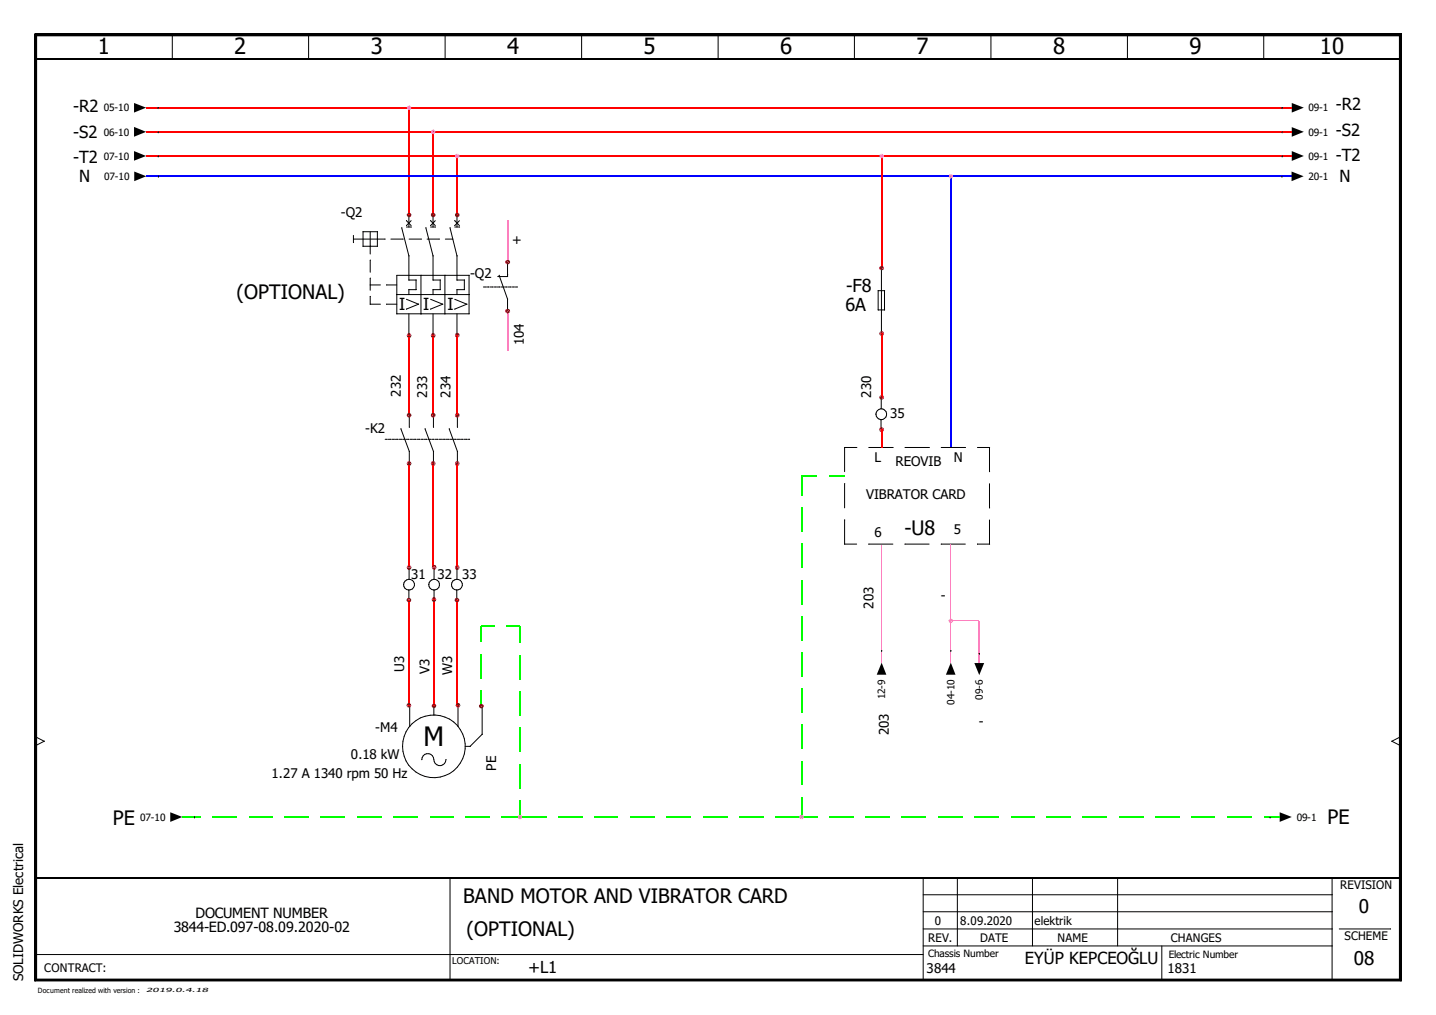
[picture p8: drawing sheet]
<svg xmlns="http://www.w3.org/2000/svg" width="297mm" height="210mm" viewBox="0 0 297 210" stroke-linecap="round" stroke-linejoin="round" font-family="sans-serif">
<path d="M0 0h297v209.9h-297z" fill="none" stroke="#fff" stroke-width=".21"/>
<g fill="none" stroke="#000" stroke-width=".21">
<path d="M7.2 7l.4 .4zM7.2 7h282.6zM7.2 7v195.9zM7.2 7h282.6v195.9h-282.6zM7.6 7.4h281.9zM7.6 7.4v195.1zM7.6 7.4h281.9v195.1h-281.9zM35.7 7.2l-.1 4.9M63.9 7.2l-.1 4.9M92.1 7.2v4.9M120.4 7.2l-.1 4.9M148.6 7.2l-.1 4.9"/>
<path d="M176.8 7.2l-.1 4.9M205 7.2v4.9M233.3 7.2l-.1 4.9M261.4 7.2v4.9M289.5 7.4v195.1zM289.8 7l-.3 .4zM289.8 7v195.9zM32.7 22.3h.1M32.7 27.3h.1M32.7 32.3h.1M32.8 36.4h.1M265.2 36.4h.1"/>
<path d="M265.2 22.3h.1M265.2 32.3h.1M265.2 27.3h.1M73.1 49.4h6.6M73.1 48.7v1.5M76.6 47.9v4.6M76.6 58.9h2.1M76.6 53.8v2.5M76.6 57.5v2.5M78.1 47.9v3M78.1 47.9h-3v3h3M80 58.9h2.1"/>
<path d="M80.9 49.4h2.5M83.1 47.1l1.5 5.8M84.1 46.9h1M84.1 45.6l.9 1.1M84.6 44.4v2.5M84.6 52.9v5h1.5M84.6 52.9h.1M84.6 44.4h.1M84.6 49.4h2.6M85 45.6l-.9 1.1M86.1 57.9v2M86.1 59.9h-1.5v1"/>
<path d="M87.1 56.9v8M88.1 47.1l1.5 5.8M88.3 49.4h2.6M89.1 46.9h1M89.1 45.6l.9 1.1M89.6 52.9h.1M89.6 52.9v5h1.5M89.6 44.4v2.5M90 45.6l-.9 1.1M91.1 57.9v2M91.1 59.9h-1.5v1M92 56.9v8"/>
<path d="M92.1 49.4h1.6M93.1 47.1l1.4 5.8M94.1 46.9h1M94.1 45.6l.9 1.1M94.5 52.9v5h1.6M94.5 52.9h.1M94.6 44.4l-.1 2.5M95 45.6l-.9 1.1M96.1 57.9v2M96.1 59.9h-1.6v1M97 56.9v8M97.1 56.9h-15v8h15"/>
<path d="M100 59.4h.4M100.6 59.4h.5M101.3 59.4h.6M102.1 59.4h.6M102.9 59.4h.5M103 57.2h2M103.2 56.9h.1M103.2 56.9l1.8 4.9M103.6 59.4h.5M104.3 59.4h.6M105 54.4v2.8M105 56.8h.1"/>
<path d="M105.1 59.4h.5M105.8 59.4h.6M106.6 59.4h.4M182.3 55.4l.1 13.4M76.6 61.3v1.6h2.1M80 62.9h2.1M82.1 60.9h15M84.1 61.9l2.5 1M84.6 64.9v4.5M84.6 69.4h.1M86.6 62.9h.1M86.6 62.9l-2.5 1"/>
<path d="M89.1 61.9l2.5 1M89.6 64.9v4.5M91.6 62.9h.1M91.6 62.9l-2.5 1M94.1 61.9l2.5 1M94.5 64.9l.1 4.5M96.6 62.9h.1M96.6 62.9l-2.5 1M105 61.8v2.5M105 61.8h.1M183 60.1v4M183 60.1h-1.4v4h1.4"/>
<path d="M79.7 90.8h.4M80.3 90.8h.5M81 90.8h.6M81.8 90.8h.5M82.5 90.8h.6M82.9 88.7l1.8 4.6M82.9 88.7h.1M83.3 90.8h.5M84 90.8h.6M84.7 85.9v2.4M84.7 93.3v2.5M84.7 93.3h.1"/>
<path d="M84.8 90.8h.5M85.5 90.8h.6M86.3 90.8h.5M87 90.8h.5M87.8 90.8h.5M88 88.7l1.7 4.6M88.5 90.8h.6M89.3 90.8h.5M89.7 93.3h.1M89.7 85.9v2.4M89.7 93.3v2.5M90 90.8h.5"/>
<path d="M90.8 90.8h.5M91.5 90.8h.6M92.2 90.8h.6M93 88.7l1.6 4.6M93 90.8h.6M93.8 90.8h.5M94.5 90.8h.5M94.6 93.3h.1M94.6 88.3h.1M94.6 85.9v2.4M94.6 93.3v2.5M95.2 90.8h.6"/>
<path d="M96 90.8h.6M96.7 90.8h.5M177.2 92.5h-2.5v5M179.7 92.5h5M181.2 85.6h.1M182.3 86.8l-.1 1.8M182.3 82.2v2.3M187.2 92.5h5M194.7 92.5h5M202.2 92.5h2.5M204.7 92.5v5M84.7 117.5l-.1 2.3"/>
<path d="M89.8 117.5v2.3M94.6 117.5l-.1 2.3M174.7 107.5v5h2.5M174.7 100v5M179.7 112.5h5M187.2 112.5h5M194.7 112.5h5M202.2 112.5h2.5M204.7 100v5M204.7 107.5v5M83.5 120.9h.1M84.6 122v1.9"/>
<path d="M84.6 122h.1M88.7 120.9h.1M89.8 122v1.9M93.4 120.9h.1M94.5 122v1.9M182.4 134.5h.1M196.7 134.5h.1M202.6 135.1h.1M7.4 152.4l1.7 .9M9.1 153.3l-1.7 .9M9.1 153.3h.1M83.3 154.3h.1"/>
<path d="M84.7 145.9l.1 4.3M87.3 157.1a1.21 1.21 0 0 1 1-1.3 1.21 1.21 0 0 1 1.4 .9l.1 .8a1.27 1.27 0 0 0 1.4 .8 1.27 1.27 0 0 0 1.1-1.2M89.7 145.9l.1 2M94.7 145.9l.1 4.3M96.2 154.3h1.1M99.7 151.8l-2.5 2.5M99.7 151.8h.1M99.7 145.9v5.9M99.7 145.9h.1M287.9 153.3l1.8 .9M287.9 153.3h.1M289.6 152.4l-1.7 .9"/>
<path d="M40.2 169h.1M262.7 169h.1M7.4 197.4h183.6M93.1 181.5v21.2M191 195.6h84.6M191 192.1h84.6M191 188.6h84.6M191 185h84.6M191 181.5v21.2M198.1 181.5l-.1 14.1M213.6 181.5v14.1M231.2 181.5v14.1"/>
<path d="M240.3 195.6l.1 7.1M275.6 181.5l-.1 21.2M277 192.1h10.7M7.2 202.9h282.6zM7.6 202.5l-.4 .4zM7.6 202.5h281.9zM289.5 202.5l.3 .4z"/>
<circle cx="182.3" cy="85.7" r="1.11"/>
<circle cx="84.6" cy="120.9" r="1.12"/>
<circle cx="89.8" cy="120.9" r="1.11"/>
<circle cx="94.5" cy="120.9" r="1.12"/>
<circle cx="89.8" cy="154.3" r="6.5"/>
</g>
<path d="M7.2 7.2h282.6M7.2 202.7h282.6" fill="none" stroke="#000" stroke-width=".38"/>
<g fill="#000">
<path d="M7.2 7l.4 .4zM289.8 7l-.3 .4zM27.7 21.3l2.5 1-2.5 1zM27.7 26.2l2.5 1.1-2.5 1zM27.7 31.2l2.5 1.1-2.5 .9zM27.8 35.5l2.5 .9-2.5 1.1zM267.2 35.5l2.5 .9-2.5 1.1zM267.2 21.3l2.5 1-2.5 1zM267.2 31.2l2.5 1.1-2.5 1zM267.2 26.3l2.5 1-2.5 1zM182.4 137l.9 2.5h-1.9zM196.7 137l1 2.5h-2z"/>
<path d="M201.5 137.1h2.1l-1 2.5zM35.2 168l2.5 1-2.5 1zM264.7 168l2.5 1-2.5 1zM7.6 202.5l-.4 .4zM289.5 202.5l.3 .4z"/>
</g>
<path d="M7.4 7v195.9M7.4 12.1h282.2M289.6 7v195.9M7.4 181.5h282.2" fill="none" stroke="#000" stroke-width=".34"/>
<g fill="none" stroke="#f00" stroke-width=".25">
<path d="M30.2 22.3h237M30.2 27.3h237M30.2 32.3h237M84.6 22.4v22M89.6 27.2v17.2M94.6 32.2v12.2M182.4 32.4v23.1M84.6 69.4v16.5M89.6 69.4v16.5M94.6 69.3v16.6M182.4 69v13.2M84.6 95.8v21.5"/>
<path d="M89.6 95.8v21.5M94.6 95.8v21.5M84.6 124.1v21.8M89.8 124v22M94.5 124.1v21.8"/>
</g>
<g fill="none" stroke="#0f0" stroke-width=".25">
<path d="M169 98.3h-3.2v4.2M171.5 98.3h3.3M165.8 105v5M165.8 112.5v5M165.8 120v5M99.6 135.3v5M102.3 129.5h-2.7v3.3M104.8 129.5h2.8M165.8 127.4v5M165.8 134.9v5M99.6 142.8v3.2M165.8 142.4v5"/>
<path d="M165.8 149.9v5M165.8 157.4v4.9M37.7 169h3.7M43.9 169h5M51.4 169h5M58.9 169h5M66.4 169h5M73.9 169h5M81.4 169h5M88.9 169h4.9M96.3 169h5M103.8 169h9.2"/>
<path d="M115.5 169h5M123 169h4.9M130.4 169h5M137.9 169h5M145.4 169h5M152.9 169h5M160.4 169h8.7M165.8 164.8v4.2M171.6 169h5M179.1 169h5M186.6 169h5M194.1 169h4.9"/>
<path d="M201.5 169h5M209 169h5M216.5 169h5M224 169h5M231.5 169h5M239 169h5M246.5 169h4.9M253.9 169h5M261.4 169h3.3"/>
</g>
<path d="M107.5 129.5v3.6M107.5 135.6v4.9M107.5 143v5M107.5 150.5v5M107.5 158v5M107.5 165.5v3.5" fill="none" stroke="#0f0" stroke-width=".21"/>
<path d="M30.3 36.4h236.9M196.7 36.3v56.4" fill="none" stroke="#00f" stroke-width=".25"/>
<path d="M105 45.7v8.5M105 64.3v8.3M182.4 112.6v24.4M196.7 112.6v24.4M196.6 128.4h6l-.1 8.6" fill="none" stroke="#ff7fbf" stroke-width=".21"/>
<path d="M182.3 88.8v3.7" fill="none" stroke="#f00" stroke-width=".21"/>
<g fill="#ff7fdf">
<path d="M196.7 128.4l.3-.3 .2 .3z"/>
<path d="M196.7 127.9l.3 .2-.3 .3z"/>
<path d="M196.3 128.1l.4-.2v.5z"/>
<path d="M196.3 128.1l.3 .3h-.4z"/>
<path d="M196.2 128.4h.4l-.3 .3z"/>
<path d="M196.6 128.4l.1 .5-.4-.2z"/>
<path d="M196.7 128.4l.3 .3-.3 .2z"/>
<path d="M196.7 128.4h.5l-.2 .3z"/>
<path d="M196.7 36.4l.3-.3 .2 .3z"/>
<path d="M196.7 36l.3 .1-.3 .3z"/>
<path d="M196.3 36.1l.4-.1v.4z"/>
<path d="M196.3 36.1l.3 .3h-.4z"/>
<path d="M196.2 36.4l.4 .1-.3 .3z"/>
<path d="M196.6 36.5l.1 .5-.4-.2z"/>
<path d="M196.7 36.5l.3 .3-.3 .2z"/>
<path d="M196.7 36.4h.5l-.2 .4z"/>
</g>
<g fill="#a50000">
<path d="M182.7 81.8l.2 .4h-.5z"/>
<path d="M182.4 81.7l.3 .1-.3 .4z"/>
<path d="M182 81.8l.4-.1v.5z"/>
<path d="M182 81.8l.3 .4h-.4z"/>
<path d="M181.9 82.2l.4 .1-.3 .2z"/>
<path d="M182.3 82.3l.1 .4-.4-.2z"/>
<path d="M182.4 82.3l.3 .2-.3 .2z"/>
<path d="M182.4 82.2h.5l-.2 .3z"/>
<path d="M182.4 68.9l.3-.3 .2 .4z"/>
<path d="M182.4 68.5l.3 .1-.3 .3z"/>
<path d="M182 68.6l.4-.1v.4z"/>
<path d="M182 68.6l.3 .4h-.4z"/>
<path d="M181.9 69h.4l-.3 .3z"/>
<path d="M182.3 69l.1 .5-.4-.2z"/>
<path d="M182.4 69l.3 .3-.3 .2z"/>
<path d="M182.4 69h.5l-.2 .3z"/>
<path d="M182.7 55.1l.2 .4h-.5z"/>
<path d="M182.4 54.9l.3 .2-.3 .3z"/>
<path d="M182 55.1l.4-.2-.1 .5z"/>
<path d="M182 55.1l.3 .4h-.4z"/>
<path d="M181.9 55.5h.4l-.3 .3z"/>
<path d="M182.3 55.5l.1 .4-.4-.1z"/>
<path d="M182.4 55.5l.3 .3-.3 .1z"/>
<path d="M182.4 55.5h.5l-.2 .3z"/>
</g>
<g fill="#ff7fdf">
<path d="M182.4 32.2l.3-.3 .2 .4z"/>
<path d="M182.4 31.7l.3 .2-.3 .3z"/>
<path d="M182 31.9l.4-.2v.5z"/>
<path d="M182 31.9l.3 .4h-.4z"/>
<path d="M181.9 32.3h.4l-.3 .3z"/>
<path d="M182.3 32.3l.1 .5-.4-.2z"/>
<path d="M182.4 32.3l.3 .3-.3 .2z"/>
<path d="M182.4 32.3h.5l-.2 .3z"/>
</g>
<g fill="#a50000">
<path d="M182.4 88.8l.3-.3 .1 .3z"/>
<path d="M182.3 88.3l.4 .2-.3 .3z"/>
<path d="M182 88.5l.3-.2v.5z"/>
<path d="M182 88.5l.3 .3h-.4z"/>
<path d="M181.9 88.8l.4 .1-.3 .3z"/>
<path d="M182.3 88.9v.4l-.3-.1z"/>
<path d="M182.3 88.9l.4 .3-.4 .1z"/>
<path d="M182.4 88.9l.4-.1-.1 .4z"/>
</g>
<g fill="#ff7fdf">
<path d="M166.2 168.6l.1 .4h-.4z"/>
<path d="M165.8 168.5l.4 .1-.3 .4z"/>
<path d="M165.4 168.6l.4-.1v.4z"/>
<path d="M165.4 168.6l.4 .4h-.5z"/>
<path d="M165.3 169h.5l-.4 .3z"/>
<path d="M165.8 169v.5l-.4-.2z"/>
<path d="M165.9 169l.3 .3-.4 .2z"/>
<path d="M165.9 169h.4l-.1 .3z"/>
<path d="M107.6 169l.3-.4 .1 .4z"/>
<path d="M107.6 168.5l.3 .1-.3 .4z"/>
<path d="M107.2 168.6l.4-.1v.4z"/>
<path d="M107.2 168.6l.3 .4h-.4z"/>
<path d="M107.1 169h.4l-.3 .3z"/>
<path d="M107.5 169l.1 .5-.4-.2z"/>
<path d="M107.6 169l.3 .3-.3 .2z"/>
<path d="M107.6 169h.4l-.1 .3z"/>
</g>
<g fill="#a50000">
<path d="M105.4 64l.1 .3h-.4z"/>
<path d="M105 63.8l.4 .2-.3 .3z"/>
<path d="M104.6 64l.4-.2v.5z"/>
<path d="M104.6 64l.4 .3h-.5z"/>
<path d="M104.5 64.3l.5 .1-.4 .3z"/>
<path d="M104.6 64.7l.4-.3v.5z"/>
<path d="M105 64.4l.4 .3-.4 .2z"/>
<path d="M105.1 64.3h.4l-.1 .4z"/>
<path d="M105.4 53.8l.1 .4h-.4z"/>
<path d="M105 53.7l.4 .1-.3 .4z"/>
<path d="M104.6 53.8l.4-.1v.4z"/>
<path d="M104.6 53.8l.4 .4h-.5z"/>
<path d="M104.5 54.2h.5l-.4 .4z"/>
<path d="M105 54.2v.5l-.4-.1z"/>
<path d="M105 54.3l.4 .3-.4 .1z"/>
<path d="M105.1 54.2h.4l-.1 .4z"/>
<path d="M99.9 145.7l.2 .3h-.5z"/>
<path d="M99.6 145.5l.3 .2-.3 .3z"/>
<path d="M99.2 145.7l.4-.2v.5z"/>
<path d="M99.2 145.7l.3 .3h-.4z"/>
<path d="M99.1 146h.4l-.3 .4z"/>
<path d="M99.5 146l.1 .5-.4-.1z"/>
<path d="M99.6 146l.3 .4-.3 .1z"/>
<path d="M99.6 146h.5l-.2 .4z"/>
<path d="M95.1 145.5l.1 .4h-.4z"/>
<path d="M94.7 145.4l.4 .1-.3 .3z"/>
<path d="M94.4 145.5l.3-.1v.4z"/>
<path d="M94.4 145.5l.3 .4h-.5z"/>
<path d="M94.2 145.9h.5l-.3 .3z"/>
<path d="M94.7 145.9v.4l-.3-.1z"/>
<path d="M94.7 145.9l.4 .3-.4 .1z"/>
<path d="M94.8 145.9h.4l-.1 .3z"/>
<path d="M94.6 117.3l.4-.3 .1 .3z"/>
<path d="M94.6 116.9l.4 .1-.4 .3z"/>
<path d="M94.2 117l.4-.1v.4z"/>
<path d="M94.2 117l.4 .3h-.5z"/>
<path d="M94.1 117.3l.5 .1-.4 .3z"/>
<path d="M94.6 117.4v.5l-.4-.2z"/>
<path d="M94.6 117.4l.4 .3-.4 .2z"/>
<path d="M94.6 117.4l.5-.1-.1 .4z"/>
<path d="M94.6 95.8l.4-.3 .1 .3z"/>
<path d="M94.6 95.3l.4 .2-.4 .3z"/>
<path d="M94.2 95.5l.4-.2v.5z"/>
<path d="M94.2 95.5l.4 .3h-.5z"/>
<path d="M94.1 95.8l.5 .1-.4 .3z"/>
<path d="M94.6 95.9v.5l-.4-.2z"/>
<path d="M94.6 95.9l.4 .3-.4 .2z"/>
<path d="M94.6 95.9l.5-.1-.1 .4z"/>
<path d="M94.6 85.9l.4-.4 .1 .4z"/>
<path d="M94.6 85.4l.4 .1-.4 .4z"/>
<path d="M94.2 85.5l.4-.1v.4z"/>
<path d="M94.2 85.5l.4 .4h-.5z"/>
<path d="M94.1 85.9h.5l-.4 .3z"/>
<path d="M94.6 85.9v.5l-.4-.2z"/>
<path d="M94.6 85.9l.4 .3-.4 .2z"/>
<path d="M94.7 85.9h.4l-.1 .3z"/>
<path d="M94.6 69.3l.4-.3 .1 .3z"/>
<path d="M94.6 68.8l.4 .2-.4 .3z"/>
<path d="M94.2 69l.4-.2v.5z"/>
<path d="M94.2 69l.3 .3h-.4z"/>
<path d="M94.1 69.3h.5l-.4 .4z"/>
<path d="M94.6 69.3v.5l-.4-.1z"/>
<path d="M94.6 69.3l.4 .4-.4 .1z"/>
<path d="M94.6 69.3h.5l-.1 .4z"/>
<path d="M94.6 44.4l.4-.3 .1 .3z"/>
<path d="M94.6 43.9l.4 .2-.4 .3z"/>
<path d="M94.2 44.1l.4-.2v.5z"/>
<path d="M94.2 44.1l.3 .3h-.4z"/>
<path d="M94.1 44.4l.5 .1-.4 .3z"/>
<path d="M94.2 44.8l.4-.3v.5z"/>
<path d="M94.6 44.5l.4 .3-.4 .2z"/>
<path d="M94.7 44.4h.4l-.1 .4z"/>
</g>
<g fill="#ff7fdf">
<path d="M94.6 32.2l.4-.3 .1 .4z"/>
<path d="M94.6 31.7l.4 .2-.4 .3z"/>
<path d="M94.2 31.9l.4-.2v.5z"/>
<path d="M94.2 31.9l.3 .4h-.4z"/>
<path d="M94.1 32.3h.5l-.4 .3z"/>
<path d="M94.2 32.6l.4-.3v.5z"/>
<path d="M94.6 32.3l.4 .3-.4 .2z"/>
<path d="M94.6 32.3h.5l-.1 .3z"/>
</g>
<g fill="#a50000">
<path d="M94.9 123.7l.1 .4h-.4z"/>
<path d="M94.5 123.6l.4 .1-.3 .4z"/>
<path d="M94.1 123.7l.4-.1v.4z"/>
<path d="M94.1 123.7l.4 .4h-.5z"/>
<path d="M94 124.1h.5l-.4 .4z"/>
<path d="M94.5 124.1v.5l-.4-.1z"/>
<path d="M94.5 124.2l.4 .3-.4 .1z"/>
<path d="M94.6 124.1h.4l-.1 .4z"/>
<path d="M89.8 117.3l.4-.3 .1 .3z"/>
<path d="M89.8 116.8l.4 .2-.4 .3z"/>
<path d="M89.4 117l.4-.2v.5z"/>
<path d="M89.4 117l.3 .3h-.4z"/>
<path d="M89.3 117.3h.5l-.4 .4z"/>
<path d="M89.8 117.3v.5l-.4-.1z"/>
<path d="M89.8 117.3l.4 .4-.4 .1z"/>
<path d="M89.8 117.3h.5l-.1 .4z"/>
<path d="M89.8 145.9l.3-.3 .2 .4z"/>
<path d="M89.8 145.5l.3 .1-.3 .3z"/>
<path d="M89.4 145.6l.4-.1v.4z"/>
<path d="M89.4 145.6l.3 .3-.4 .1z"/>
<path d="M89.3 146h.4l-.3 .3z"/>
<path d="M89.4 146.3l.4-.3v.5z"/>
<path d="M89.8 146l.3 .3-.3 .2z"/>
<path d="M89.8 146h.5l-.2 .3z"/>
<path d="M89.8 124l.3-.3 .2 .3z"/>
<path d="M89.8 123.5l.3 .2-.3 .3z"/>
<path d="M89.4 123.7l.4-.2v.5z"/>
<path d="M89.4 123.7l.3 .3h-.4z"/>
<path d="M89.3 124h.4l-.3 .3z"/>
<path d="M89.4 124.3l.4-.3v.5z"/>
<path d="M89.8 124l.3 .3-.3 .2z"/>
<path d="M89.8 124h.5l-.2 .3z"/>
<path d="M89.7 95.8l.3-.3 .1 .3z"/>
<path d="M89.6 95.3l.4 .2-.3 .3z"/>
<path d="M89.2 95.5l.4-.2v.5z"/>
<path d="M89.2 95.5l.4 .3h-.5z"/>
<path d="M89.1 95.8l.5 .1-.4 .3z"/>
<path d="M89.6 95.9v.5l-.4-.2z"/>
<path d="M89.6 95.9l.4 .3-.4 .2z"/>
<path d="M89.7 95.8h.4l-.1 .4z"/>
<path d="M90 85.5l.1 .4h-.4z"/>
<path d="M89.6 85.4l.4 .1-.3 .4z"/>
<path d="M89.2 85.5l.4-.1v.4z"/>
<path d="M89.2 85.5l.4 .4h-.5z"/>
<path d="M89.1 85.9h.5l-.4 .3z"/>
<path d="M89.6 85.9v.5l-.4-.2z"/>
<path d="M89.6 85.9l.4 .3-.4 .2z"/>
<path d="M89.7 85.9h.4l-.1 .3z"/>
<path d="M89.7 69.3l.3-.3 .1 .4z"/>
<path d="M89.6 68.9l.4 .1-.3 .3z"/>
<path d="M89.2 69l.4-.1v.4z"/>
<path d="M89.2 69l.4 .4h-.5z"/>
<path d="M89.1 69.4h.5l-.4 .4z"/>
<path d="M89.6 69.4v.5l-.4-.1z"/>
<path d="M89.6 69.4l.4 .4-.4 .1z"/>
<path d="M89.7 69.4h.4l-.1 .4z"/>
<path d="M89.7 44.4l.3-.3 .1 .3z"/>
<path d="M89.6 43.9l.4 .2-.3 .3z"/>
<path d="M89.2 44.1l.4-.2v.5z"/>
<path d="M89.2 44.1l.4 .3h-.5z"/>
<path d="M89.1 44.4l.5 .1-.4 .3z"/>
<path d="M89.2 44.8l.4-.3v.5z"/>
<path d="M89.6 44.5l.4 .3-.4 .2z"/>
<path d="M89.7 44.4h.4l-.1 .4z"/>
</g>
<g fill="#ff7fdf">
<path d="M89.7 27.2l.3-.3 .1 .4z"/>
<path d="M89.6 26.8l.4 .1-.3 .3z"/>
<path d="M89.2 26.9l.4-.1v.4z"/>
<path d="M89.2 26.9l.4 .4h-.5z"/>
<path d="M89.1 27.3h.5l-.4 .3z"/>
<path d="M89.2 27.6l.4-.3v.5z"/>
<path d="M89.6 27.3l.4 .3-.4 .2z"/>
<path d="M89.7 27.3h.4l-.1 .3z"/>
</g>
<g fill="#a50000">
<path d="M85 117l.1 .3h-.4z"/>
<path d="M84.6 116.9l.4 .1-.3 .3z"/>
<path d="M84.3 117l.3-.1v.4z"/>
<path d="M84.3 117l.3 .3h-.5z"/>
<path d="M84.1 117.3l.5 .1-.3 .3z"/>
<path d="M84.6 117.4v.5l-.3-.2z"/>
<path d="M84.6 117.4l.4 .3-.4 .2z"/>
<path d="M84.7 117.3h.4l-.1 .4z"/>
<path d="M85 95.5l.1 .3h-.4z"/>
<path d="M84.6 95.3l.4 .2-.3 .3z"/>
<path d="M84.3 95.5l.3-.2v.5z"/>
<path d="M84.3 95.5l.3 .3h-.5z"/>
<path d="M84.1 95.8l.5 .1-.3 .3z"/>
<path d="M84.6 95.9v.5l-.3-.2z"/>
<path d="M84.6 95.9l.4 .3-.4 .2z"/>
<path d="M84.7 95.8h.4l-.1 .4z"/>
<path d="M85 85.5l.1 .4h-.4z"/>
<path d="M84.6 85.4l.4 .1-.3 .4z"/>
<path d="M84.3 85.5l.3-.1v.4z"/>
<path d="M84.3 85.5l.3 .4h-.5z"/>
<path d="M84.1 85.9h.5l-.3 .3z"/>
<path d="M84.6 85.9v.5l-.3-.2z"/>
<path d="M84.6 85.9l.4 .3-.4 .2z"/>
<path d="M84.7 85.9h.4l-.1 .3z"/>
<path d="M84.7 69.3l.3-.3 .1 .4z"/>
<path d="M84.6 68.9l.4 .1-.3 .3z"/>
<path d="M84.3 69l.3-.1v.4z"/>
<path d="M84.3 69l.3 .4h-.5z"/>
<path d="M84.1 69.4h.5l-.3 .4z"/>
<path d="M84.6 69.4v.5l-.3-.1z"/>
<path d="M84.6 69.4l.4 .4-.4 .1z"/>
<path d="M84.7 69.4h.4l-.1 .4z"/>
<path d="M85 44.1l.1 .3h-.4z"/>
<path d="M84.6 43.9l.4 .2-.3 .3z"/>
<path d="M84.3 44.1l.3-.2v.5z"/>
<path d="M84.3 44.1l.3 .3h-.5z"/>
<path d="M84.1 44.4l.5 .1-.3 .3z"/>
<path d="M84.6 44.5v.5l-.3-.2z"/>
<path d="M84.6 44.5l.4 .3-.4 .2z"/>
<path d="M84.7 44.4h.4l-.1 .4z"/>
</g>
<g fill="#ff7fdf">
<path d="M85 21.9l.1 .4h-.4z"/>
<path d="M84.6 21.8l.4 .1-.3 .3z"/>
<path d="M84.3 21.9l.3-.1v.4z"/>
<path d="M84.3 21.9l.3 .4h-.5z"/>
<path d="M84.1 22.3h.5l-.3 .3z"/>
<path d="M84.6 22.3v.5l-.3-.2z"/>
<path d="M84.6 22.3l.4 .3-.4 .2z"/>
<path d="M84.7 22.3h.4l-.1 .3z"/>
</g>
<g fill="#a50000">
<path d="M84.9 145.5l.2 .4h-.5z"/>
<path d="M84.6 145.4l.3 .1-.3 .3z"/>
<path d="M84.2 145.5l.4-.1v.4z"/>
<path d="M84.2 145.5l.3 .4h-.4z"/>
<path d="M84.1 145.9h.4l-.3 .3z"/>
<path d="M84.5 145.9l.1 .4-.4-.1z"/>
<path d="M84.6 145.9l.3 .3-.3 .1z"/>
<path d="M84.6 145.9h.5l-.2 .3z"/>
<path d="M84.9 123.7l.2 .4h-.5z"/>
<path d="M84.6 123.6l.3 .1-.3 .4z"/>
<path d="M84.2 123.7l.4-.1v.4z"/>
<path d="M84.2 123.7l.3 .4h-.4z"/>
<path d="M84.1 124.1h.4l-.3 .4z"/>
<path d="M84.5 124.1l.1 .5-.4-.1z"/>
<path d="M84.6 124.1l.3 .4-.3 .1z"/>
<path d="M84.6 124.1h.5l-.2 .4z"/>
</g>
<text font-size="5.5" x="87.6" y="154.3">M</text>
<g font-size="4.6">
<text x="20.2" y="11.3">1</text>
<text x="48.5" y="11.3">2</text>
<text x="76.7" y="11.3">3</text>
<text x="104.9" y="11.3">4</text>
<text x="133.1" y="11.3">5</text>
<text x="161.4" y="11.3">6</text>
<text x="189.6" y="11.3">7</text>
<text x="217.8" y="11.3">8</text>
<text x="246" y="11.3">9</text>
<text x="273" y="11.3">10</text>
</g>
<g font-size="4.1">
<text x="48.9" y="61.8">(OPTIONAL)</text>
<text x="187.1" y="110.6">-U8</text>
<text x="23.3" y="170.6">PE</text>
<text x="274.6" y="170.4">PE</text>
<text x="95.8" y="186.7">BAND MOTOR AND VIBRATOR CARD</text>
<text x="96.5" y="193.5">(OPTIONAL)</text>
</g>
<g font-size="3.9">
<text x="281.1" y="188.8">0</text>
<text x="280" y="199.5">08</text>
</g>
<g font-size="3.7">
<text x="174.9" y="64.4">6A</text>
<text x="175" y="60.4">-F8</text>
</g>
<g font-size="3.4">
<text x="15.2" y="23.1">-R2</text>
<text x="276.3" y="22.8">-R2</text>
<text x="15.2" y="28.5">-S2</text>
<text x="276.3" y="28.2">-S2</text>
<text x="15.2" y="33.7">-T2</text>
<text x="276.3" y="33.3">-T2</text>
<text x="16.4" y="37.6">N</text>
<text x="277.1" y="37.6">N</text>
<text x="82.6" y="64.1">I</text>
<text x="87.5" y="64.1">I</text>
<text x="92.5" y="64.1">I</text>
<text x="109.3" y="201.1">+L1</text>
<text x="212" y="199.4">EYÜP KEPCEOĞLU</text>
</g>
<g font-size="2.9">
<text x="40.5" y="189.8">DOCUMENT NUMBER</text>
<text x="35.9" y="192.7">3844-ED.097-08.09.2020-02</text>
</g>
<g font-size="2.7">
<text x="70.5" y="44.8">-Q2</text>
<text x="107.8" y="50.7" transform="rotate(-90 107.8 50.7)">+</text>
<text x="97.2" y="57.5">-Q2</text>
<text x="108.4" y="71.3" transform="rotate(-90 108.4 71.3)">104</text>
<text x="82.9" y="82" transform="rotate(-90 82.9 82)">232</text>
<text x="88.4" y="82.2" transform="rotate(-90 88.4 82.2)">233</text>
<text x="93.2" y="82.2" transform="rotate(-90 93.2 82.2)">234</text>
<text x="180.2" y="82.2" transform="rotate(-90 180.2 82.2)">230</text>
<text x="75.6" y="89.6">-K2</text>
<text x="184.1" y="86.5">35</text>
<text x="180.9" y="95.6">L</text>
<text x="197.3" y="95.6">N</text>
<text x="185.2" y="96.4">REOVIB</text>
<text x="179.2" y="103.2">VIBRATOR CARD</text>
<text x="180.9" y="111">6</text>
<text x="197.3" y="110.4">5</text>
<text x="85" y="119.8">31</text>
<text x="90.5" y="119.8">32</text>
<text x="95.6" y="119.8">33</text>
<text x="180.7" y="125.9" transform="rotate(-90 180.7 125.9)">203</text>
<text x="194.6" y="124.1">-</text>
<text x="83.6" y="138.9" transform="rotate(-90 83.6 138.9)">U3</text>
<text x="88.9" y="139.3" transform="rotate(-90 88.9 139.3)">V3</text>
<text x="93.6" y="139.5" transform="rotate(-90 93.6 139.5)">W3</text>
<text x="77.6" y="151.3">-M4</text>
<text x="183.9" y="152.1" transform="rotate(-90 183.9 152.1)">203</text>
<text x="202.5" y="150.1">-</text>
<text x="56.1" y="161">1.27 A 1340 rpm 50 Hz</text>
<text x="72.6" y="157">0.18 kW</text>
<text x="102.6" y="159.3" transform="rotate(-90 102.6 159.3)">PE</text>
<text x="4.8" y="202.9" transform="rotate(-90 4.8 202.9)">SOLIDWORKS Electrical</text>
<text x="191.7" y="201.1">3844</text>
<text x="241.5" y="201.3">1831</text>
</g>
<g font-size="2.4">
<text x="277.2" y="183.9">REVISION</text>
<text x="193.4" y="191.3">0</text>
<text x="198.6" y="191.3">8.09.2020</text>
<text x="214" y="191.3">elektrik</text>
<text x="192" y="194.7">REV.</text>
<text x="202.7" y="194.7">DATE</text>
<text x="218.8" y="194.7">NAME</text>
<text x="242.2" y="194.7">CHANGES</text>
<text x="278.1" y="194.4">SCHEME</text>
<text x="9.1" y="200.9">CONTRACT:</text>
</g>
<g font-size="2.1">
<text x="21.5" y="23">05-10</text>
<text x="270.7" y="23">09-1</text>
<text x="21.5" y="28">06-10</text>
<text x="270.7" y="28">09-1</text>
<text x="21.5" y="33">07-10</text>
<text x="270.7" y="33">09-1</text>
<text x="21.5" y="37.2">07-10</text>
<text x="270.7" y="37.2">20-1</text>
<text x="183.1" y="144.7" transform="rotate(-90 183.1 144.7)">12-9</text>
<text x="197.4" y="145.8" transform="rotate(-90 197.4 145.8)">04-10</text>
<text x="203.3" y="144.7" transform="rotate(-90 203.3 144.7)">09-6</text>
<text x="29" y="169.7">07-10</text>
<text x="268.2" y="169.7">09-1</text>
<text x="192" y="198">Chassis Number</text>
<text x="241.8" y="198.1">Electric Number</text>
</g>
<text font-size="1.9" x="93.5" y="199.3">LOCATION:</text>
<text font-size="1.5" x="7.8" y="205.3">Document realized with version :</text>
<text font-size="1.2" x="30.3" y="205.2">2019.0.4.18</text>
</svg>
